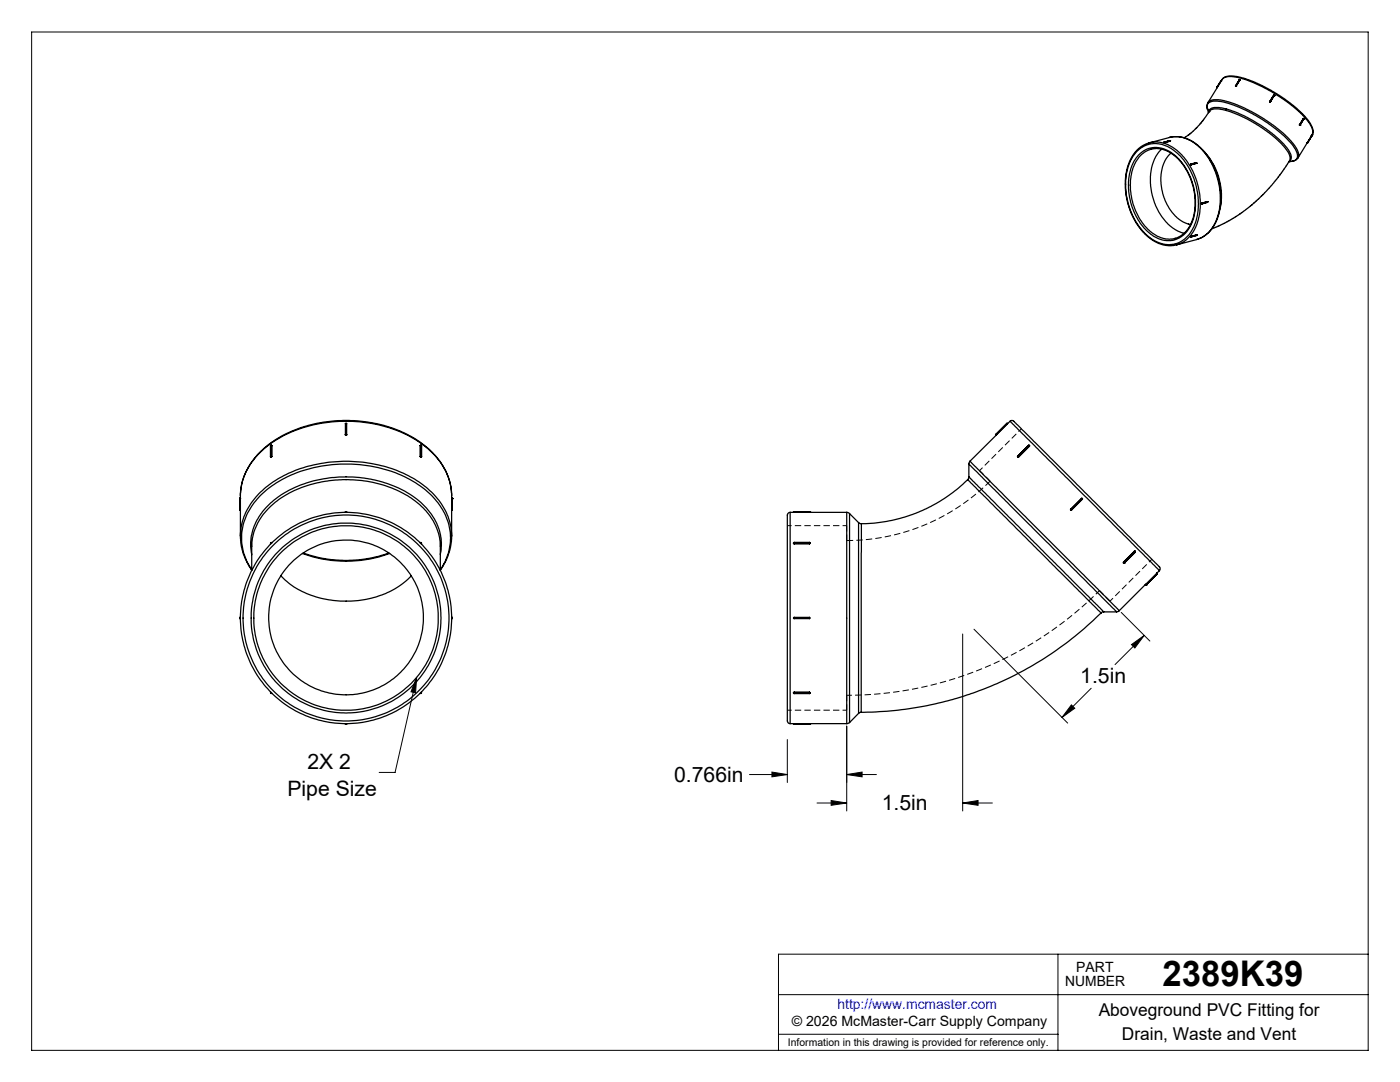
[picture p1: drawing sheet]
<svg xmlns="http://www.w3.org/2000/svg" width="279mm" height="216mm" viewBox="0 0 279 216" stroke-linecap="round" stroke-linejoin="round" font-family="sans-serif">
<g fill="none" stroke="#000" stroke-width=".2">
<path d="M6.3 6.4h266.7v203.2h-266.7zM83.1 135.1l-.2 3.2-.9-.3zM83.1 135.1l-4.3 19h-3.1M192.1 126.5v35.3M194.4 125.6l18.7 18.7M217.8 137.3l-5.9 5.9M223.8 122.2l5.7 5.7M225.8 128.6l2.6-1.8-1.9 2.5zM228.4 126.8l-5.9 5.8M149.6 154.6h7.5M154.1 154.1l3 .5-3 .4zM157.1 147.6v8.5"/>
<path d="M165.9 159.7l3.1 .5-3.1 .5zM169 154.6l3-.5v.9zM169 144.9v16.9M169 154.6h5.9M213.8 140.7l.7 .6-2.6 1.9zM163.1 160.2h5.9M192.1 160.2l3.1-.5v1zM192.1 160.2h5.9M155.4 198.5h117.6M211.1 190.4v19.2M273 190.4h-117.6v19.2M155.4 206.4h55.7"/>
</g>
<g fill="none" stroke="#000" stroke-width=".25">
<path d="M242.9 17.4v.1M242.9 17.4h.1M242.9 17.5h.1M243.6 16.2h.1M243.6 16.2l-.7 1.2M243.7 16.2l-.8 1.2M243.7 16.2h.1M243.9 15.9l.4-.4 1-.3 2.2 .2 3 1 4.3 2.3 3.3 2.4 2.4 2.1 1 1.4 .4 .8 .1 1.1-.1 .4M243.9 15.9a2.5 2.5 0 0 1 2.6-.5l1.7 .4 1.7 .6 1.9 .9 2.9 1.5 4 3 1.6 1.6 .9 1a2.64 2.64 0 0 1 .7 2.5M243.9 15.9l-2.8 4.6M246.6 17.1v.1M246.6 17.2h.1"/>
<path d="M246.6 17.1h.1M246.6 17.1l.1 .1M246.7 17.2h-.1M247.3 15.9l-.7 1.2M247.4 15.9h.1M247.4 15.9h-.1M247.4 15.9l-.8 1.2M247.5 15.9l-.8 1.3M254.2 19h.1M254.2 19l-.8 1.2M254.2 19l-.7 1.3M254.3 19.1h.1"/>
<path d="M254.3 19h.1M254.3 19v.1M254.3 19.1l-.8 1.2M254.3 19l-.8 1.3M226.8 30l.9-.7 .9-.5a6.1 6.1 0 0 1 6.9 1.8 14.1 14.1 0 0 1 3.2 14.7 5.5 5.5 0 0 1-5.7 3.7l-1.8-.4-1.6-.9-1-.9-1.9-2.3-1.4-3.2-.7-3.3v-2.1l.1-1.3 .7-2.3 .7-1.3zM227 30.1a5.5 5.5 0 0 1 7.7 .2 13.6 13.6 0 0 1 3.5 15.1 5.4 5.4 0 0 1-8.9 1.9 13.8 13.8 0 0 1-3.7-15.2l.5-.9zM227.3 30.9a5 5 0 0 1 7 0l.2 .1a12.6 12.6 0 0 1 3.1 14 4.9 4.9 0 0 1-7.8 1.8l-.1-.1a12.6 12.6 0 0 1-3.4-14.5zM227.8 30.9a5 5 0 0 1 7 .5l1.4 1.6 1.3 2.3 .7 2.2 .3 2.3-.1 2.4-.7 2.4-1 1.5-.7 .7-1.1 .6a5.8 5.8 0 0 1-6.2-2.1 12.4 12.4 0 0 1-2.3-12.6zM231.8 29.8a9.3 9.3 0 0 0-2 8.4l.1 .5a10.5 10.5 0 0 0 5.8 7.7l.6 .1M232.3 28.4l.1 .1M232.3 28.4h.1M232.4 28.4h.1"/>
<path d="M232.4 28.4v.1M233.4 27.4l.8-.1h1.5l1.2 .4 1 .5 2.1 1.6 1.5 2.2a13.1 13.1 0 0 1 .8 13.1l-.8 1-1 .9-1.6 .8M233.4 27.4a7.1 7.1 0 0 1 7.1 3.2 14 14 0 0 1 1.9 14 5.8 5.8 0 0 1-3.5 3.2M233.4 27.4l-4 1.1M233.4 28.1h.1M233.4 28.1l-1.1 .3M233.5 28.1v.1M233.5 28.2h.1M233.5 28.2l-1.1 .3M233.5 28.2l-1.1 .2M233.7 30.6a8 8 0 0 0-1.7 7.9 8.2 8.2 0 0 0 5.6 6.3M237.6 32.8l.1 .1"/>
<path d="M237.6 32.7l.1 .1M237.6 32.7v.1M237.7 32.8h.1M237.7 32.9h.1M237.7 32.8v.1M238.7 32.5l.1 .1M238.7 32.5h.1M238.7 32.5l-1.1 .2M238.8 32.6h.1M238.8 32.5h.1M238.8 32.5v.1M238.8 32.6l-1.1 .3"/>
<path d="M238.8 32.5l-1.1 .3M240.4 30.3l1.1 1.5 .8 1.1 1 2.8 .5 2.9-.1 1.5-.2 1.6M241 21.8h.1M241 21.8a1.24 1.24 0 0 1 .2-1.3 1.24 1.24 0 0 1 1.3-.3l1.8 .2 2 .6 4.2 2 4 2.7 1.7 1.4 1.5 1.5a3.3 3.3 0 0 1 1.1 3l-.3 .4-.6 .2M241 21.8l.2 .7M241.1 20.5l-.2 .5 .1 .8M241.1 20.5a2.4 2.4 0 0 1 2.4-.6l1.7 .4 2.4 .9 2.1 1 2.6 1.5 3.8 2.9 1.5 1.5 .9 1.2a2.12 2.12 0 0 1 .5 2.2M241.2 22.4v-.1a1.41 1.41 0 0 1 1.8-.9l2.2 .5 3 1.2 3.5 1.9 2.1 1.6 2.4 2.1 1 1.3 .5 1.2-.1 .6-.4 .4M241.3 22.3a2.55 2.55 0 0 1 2.7-.4l2.2 .6 2.7 1.2 2.2 1.3 2.1 1.5 1.9 1.5 1.4 1.6 .7 1.1 .3 1.1-.9 1.5-2.4 3.1-3.7 3.9-1.8 1.5-2.3 1.6-2.1 1.2-2.4 1M241.3 22.3l-1 1.5-1.4 1.6-1.3 1.2-1.2 .9M241.3 22.3h.1M241.7 32.2l.9 1.8 .6 1.6 .4 2 .1 1.9"/>
<path d="M253.4 20.2h.1M253.4 20.2l.1 .1M253.5 20.3h.1M257.9 32.2h.1M257.9 32.2l-.7 .1M259 31.5l-.5 .5-.6 .2M259.3 24.9l.1 .1M259.3 24.9h.1M259.4 24.9h.1M259.4 24.9v.1M259.4 25h.1M260.1 23.7l-.8 1.2"/>
<path d="M260.1 23.6v.1M260.1 23.7h.1M260.1 23.7l-.7 1.2M260.2 23.6v.1M260.2 23.7h.1M260.2 23.6l-.1 .1M260.2 23.7l-.8 1.2M260.2 23.7l-.8 1.3M260.9 28.5l-1.9 3M260.9 28.5h.1M260.9 28.4v.1M260.9 28.4h.1"/>
<path d="M260.9 28.4l.1 .1M261 28.5h.1M261.7 27.1v.1M261.7 27.2l-.8 1.2M261.7 27.2h.1M261.7 27.2l-.7 1.3M261.8 27.2h.1M261.9 26.9h.1M261.9 26.9l-.2 .2M237.6 47.3h.1M237.6 47.2v.1M237.7 47.2h-.1"/>
<path d="M237.7 47.2h.1M237.7 47.3h.1M237.7 47.2l-.1 .1M238.7 47h.1M238.8 46.9h.1M238.8 46.9v.1M238.8 47h.1M238.8 47l-1.1 .3M238.8 46.9l-1.1 .3M238.8 46.9l-.1 .1M238.9 47.8l-4.1 1.1M239.8 40.5v.2"/>
<path d="M239.8 40.5h.1M239.9 40.7h.1M239.9 40.5v.1M239.9 40.5v.2M239.9 40.6h.1M239.9 40.6v.1M240.9 40.3h.1M240.9 40.3l-1.1 .2M240.9 40.3v.1M240.9 40.4h.1M240.9 40.4l-1 .3M240.9 40.4l-1 .2"/>
<path d="M240.9 40.3l-1 .3M47.8 99.5h.1M47.8 99.5v2.2M47.9 99.4l-.1 .1M47.9 99.4h.1M47.9 99.4v2.2M48 98.8v-.6a14.2 14.2 0 0 1 7.7-10.9l1.5-.8 2.9-1.2 4.4-1.1 2.4-.2 2.8-.1 4.6 .4 4 1.1 2.4 1 2 1.1 3 2.2 1.2 1.2 1.2 1.6a11.6 11.6 0 0 1 2 6.3M48 98.8a13.3 13.3 0 0 1 6.5-10.6 27.8 27.8 0 0 1 29.5 .2 13.3 13.3 0 0 1 6.1 10.4M48 98.8v2.8M54 91.1v.1M54 89v2.1M54 91.1h.1"/>
<path d="M54 88.9v.1M54 88.9v2.2M54.1 91.1h-.1M54.1 91.1h.1M54.1 88.9h-.1M54.1 88.9h.1M54.1 88.9v2.2M54.2 88.9l-.2 .1M54.2 88.9h.1M54.2 91.1l-.2 .1M54.2 91.1h.1M54.2 88.9v2.2"/>
<path d="M54.3 91.1l-.1 .2-.2-.1M54.3 88.9v2.2M68.9 84.6l.1-.1 .2 .1M68.9 84.6v2.2l.2 .1 .1-.1v-2.2M69 86.7h.1M69 86.7l-.1 .1h.2v-.1M69 84.5h.1M69 84.5l-.1 .1M69 84.5v2.2M69.1 84.5l.1 .1M69.1 84.5v2.2M83.9 91.1l.2 .1"/>
<path d="M83.9 88.9v2.2M83.9 88.9l.2 .1M83.9 88.9h.1M83.9 91.1h.1M84 91.1h.1M84 88.9h.1M84 88.9v2.2M84.1 91.1h.1M84.1 89h.1M84.1 88.9v2.2M84.1 91.1v.1M90.1 99.4h.1"/>
<path d="M90.1 98.8v2.8M90.2 99.4l.1 .1M90.2 99.4h.1M90.2 99.4v2.2M90.3 99.5h.1M90.3 99.5v2.2M193.1 95.7a30.7 30.7 0 0 1-21.2 8.8M193.1 95.7l26.6 26.6M193.4 95.1l-.3 .6M193.4 92.6l29.4 29.5M193.4 95.1l26.9 27M193.4 92.6v2.5"/>
<path d="M193.6 92l-.2 .6M193.6 92l29.8 29.8M198.7 86.7v.1M198.7 86.7h.1M198.7 86.8l.1 .1M198.8 86.9l-5.2 5.1M198.8 86.7l-.1 .1M198.8 86.7l.1 .1M198.9 86.8l-.1 .1M200.9 84.5v.1M200.9 84.5h.1M200.9 84.5l-2.2 2.2"/>
<path d="M200.9 84.6h.1M200.9 84.6l-2.1 2.1M201 84.6l-2.1 2.2M201 84.5l-.1 .1M201 84.5h.1M201.1 84.5l-.1 .1M201.6 84.1a.67 .67 0 0 1 1 .3l28.9 28.8v.4l-.1 .3M201.6 84.1l29.8 29.8M201.6 84.1l-.5 .4M203.1 91v.2M203.1 91.2h.1M203.1 91v.1"/>
<path d="M203.1 91.2h.2M203.1 91.1h.1M203.2 91.1v.1M203.2 91.2h-.1M203.2 91.2h.1M205.2 88.9h.2M205.2 88.9h.1M205.2 88.9l-2.1 2.1M205.2 88.9l-2.1 2.2M205.3 88.9l.1 .1M205.3 88.9l-2.1 2.2M205.4 89l-2.2 2.2"/>
<path d="M205.4 89v.1M205.4 88.9v.2M205.4 88.9v.1M205.4 89.1l-2.1 2.1M215.8 99.4l.2 .1v.1M215.8 99.4l.1 .1M215.8 99.4l-2.1 2.2M215.9 99.5v.1M215.9 99.5l-2.2 2.1M215.9 99.6h.1M215.9 99.6l-2.1 2.1M216 99.6l-2.1 2.2"/>
<path d="M47.9 101.6v.2M47.9 101.8h.1M47.9 101.6h.1M48 107a12.8 12.8 0 0 1 5.8-10.3 27.4 27.4 0 0 1 22.3-3.8 19.2 19.2 0 0 1 12.6 8.7 11.4 11.4 0 0 1-.8 12.2v-1.7a15.1 15.1 0 0 0-.9-7.1 16.4 16.4 0 0 0-10.4-8.2 25 25 0 0 0-20.9 2.8 12 12 0 0 0-5.5 11.6v2.6l-.8-1.4a11.4 11.4 0 0 1-1.4-5.3M48 101.6v5.4M50.2 113.7a11.1 11.1 0 0 1 1.4-14.4 24 24 0 0 1 18-6.7 23.6 23.6 0 0 1 16.9 6.7 11.1 11.1 0 0 1 1.4 14.4M54 108.4v.1M54.2 108.3l-.2 .1M54.2 108.3h.1M56.1 114.9a17.8 17.8 0 0 0 13.4 5 17.4 17.4 0 0 0 12.6-5M60.4 110.5a25.7 25.7 0 0 0 17.4 0M60.5 110.3l3.8 1.1 4.3 .4 4.3-.3 2.7-.5 2-.7"/>
<path d="M68.9 102.2h.3M68.9 102.2h.1M69.2 102.2h.1M83.9 108.3l.2 .1M83.9 108.3h.1M84.1 108.4v.1M87.9 110.7a11.2 11.2 0 0 0-4.7-11.1 24.9 24.9 0 0 0-23-2.9 15.5 15.5 0 0 0-9.4 8.2 10.3 10.3 0 0 0-.6 5.8M90.1 101.6v5.4M90.1 101.8h.1M90.1 101.6h.1M90.2 101.6v.2M157.7 102.2l-.3 .1-.3 .5v41.1a.54 .54 0 0 0 .6 .5"/>
<path d="M157.7 102.2v42.2M157.7 102.2h.7M158.4 108.4l.1 .1M158.4 102.2h.1M158.4 108.4h.1M158.4 102.1v.1M158.4 102.1l.1 .1M158.4 102.1h3.2M158.5 108.2l-.1 .2M158.5 108.3v.1M158.5 108.3h.1M158.5 108.2v.1"/>
<path d="M158.5 102.2h3M158.5 108.2h3M158.5 108.5h3M158.5 108.4h3M158.5 108.3h3M158.5 102.2h.1M158.5 108.4v.1M161.5 108.2l.2 .2M161.5 102.2h7.5M161.5 108.3v.1M161.5 108.3h.1M161.5 102.1h.1"/>
<path d="M161.5 102.1v.1M161.5 108.2v.1M161.5 102.2h.1M161.5 108.4v.1M161.6 102.1l.1 .1M161.6 102.1h.1M161.6 108.4l-.1 .1M161.6 108.4h-.1M169 102.2l.5 .3M169 102.2v42.2M169.5 102.5v41.7M169.5 102.5l1.8 1.8"/>
<path d="M171.3 104.3l.6 .2M171.3 104.3v38M171.9 104.5v37.6M213.7 101.6l-.1 .2h.3M213.7 101.6h.1M213.7 101.6l.1 .1M213.8 101.7l.1 .1M224.2 112.1v.3M224.2 112.1l.1 .1M224.3 112.2v.1M224.3 112.2l-.1 .2M224.3 112.3h.1"/>
<path d="M224.4 112.3l-.2 .1M224.4 112.3h.1M226.4 110h.1M226.4 110l-2.2 2.1M226.4 110l.1 .1M226.4 110h.2M226.4 110l-2.1 2.2M226.5 110.1l.1 .1M226.5 110.1l-2.2 2.2M226.6 110.2h.1M226.6 110h.1M226.6 110.2l-2.2 2.1"/>
<path d="M226.6 110v.2M228.6 116.7l-5.2 5.1M228.6 116.7h.1M228.7 116.6l-.1 .1M228.7 116.6h.1M228.7 116.6v.1M228.7 116.7h.1M230.8 114.4l-2.1 2.2M230.8 114.4l.1 .1M230.9 114.5h.1M230.9 114.5l-2.2 2.1M230.9 114.3l-.1 .1"/>
<path d="M230.9 114.3l.1 .1M231 114.4v.1M231 114.4l-.1 .1M231 114.5l-2.3 2.2M231.4 113.9l-.5 .4M47.9 123.2v.2M47.9 123.4h.1M47.9 123.2h.1M54 138.2v.1l.2 .1M54 138.2l.2 .2M54 138.1v.1M54.3 138.3l-.1 .1"/>
<path d="M83.9 138.3v.1M84.1 138.1v.1M84.1 138.2l-.2 .2M84.1 138.2v.1l-.2 .1M90.1 123.4h.1M90.1 123.2h.1M90.2 123.2v.2M158.4 138.3l.1 .1M158.5 123.3v.1M158.5 123.4h.1M158.5 123.2l-.1 .1 .1 .1M158.5 123.2v.1"/>
<path d="M158.5 138.1l-.1 .2M158.5 138.2v.1M158.5 138.3v.1M158.5 138.4h.1M158.5 138.2l-.1 .1M158.5 123.4h3M158.5 123.2h3M158.5 138.4h3M158.5 123.3h3M158.5 138.1h3M158.5 138.3h3M158.5 138.2h3"/>
<path d="M158.5 138.1v.1M161.5 123.3v.1M161.5 123.2v.1M161.5 123.2l.2 .1-.2 .1M161.5 123.4h.1M161.5 138.1l.1 .1M161.5 138.3v.1M161.5 138.2v.1M161.5 138.2l.1 .1M161.5 138.4h.1M161.5 138.1v.1M161.7 138.2l-.2 .2"/>
<path d="M219.7 122.3a68.8 68.8 0 0 1-47.8 19.8M220.3 122.1l-.6 .2M220.3 122.1h2.5M223.4 121.8l-.6 .3M68.9 144.5h.3M68.9 144.4v.1M69.2 144.4v.1M157.7 144.4h.7M158.4 144.5h3.2M158.4 144.4h.1M158.4 144.5h.1M158.4 144.4v.1"/>
<path d="M158.5 144.5h.1M158.5 144.4h3M158.5 144.4v.1M158.5 144.5h3M161.5 144.4h.1M161.5 144.5h.1M161.5 144.4v.1M161.6 144.5h.1M169 144.4h-7.3l-.1 .1M169.5 144.2l-.5 .2M171.3 142.3l-1.8 1.9M171.9 142.1l-.6 .2"/>
<circle cx="69.1" cy="123.3" r="21.1"/>
<circle cx="69.1" cy="123.2" r="15.4"/>
<circle cx="69.1" cy="123.3" r="20.6"/>
<circle cx="69.1" cy="123.3" r="18.4"/>
<circle cx="69.1" cy="123.3" r="18.9"/>
</g>
<path d="M169 107.9a40.5 40.5 0 0 0 28.6-11.9" fill="none" stroke="#000" stroke-width=".2" stroke-dasharray="1.3 .6" stroke-linecap="butt"/>
<path d="M169 138.7a71.4 71.4 0 0 0 50.4-20.9" fill="none" stroke="#000" stroke-width=".2" stroke-dasharray="1.3 .6" stroke-dashoffset=".2" stroke-linecap="butt"/>
<path d="M195.5 93.9l8.4-8.4M157.2 104.9h11.8M229.9 111.6l-8.4 8.3M169 141.7h-11.8" fill="none" stroke="#000" stroke-width=".2" stroke-dasharray="1.3 .6" stroke-dashoffset=".4" stroke-linecap="butt"/>
<path d="M195.5 93.9l2.1 2.1M169 104.9v3M221.5 119.9l-2.1-2.1M169 141.7v-3" fill="none" stroke="#000" stroke-width=".2" stroke-dasharray="1.3 .6" stroke-dashoffset=".1" stroke-linecap="butt"/>
<g fill="#000">
<path d="M83.1 135.1l-.2 3.2-.9-.3zM154.1 154.1l3 .5-3 .4zM169 154.6l3-.5v.9z"/>
<path d="M192.1 160.2l3.1-.5v1zM165.9 159.7l3.1 .5-3.1 .5zM213.8 140.7l.7 .6-2.6 1.9zM225.8 128.6l2.6-1.8-1.9 2.5z"/>
</g>
<text font-size="7.1" x="232" y="196.8">2389K39</text>
<g font-size="4.2">
<text x="215.6" y="136.4">1.5in</text>
<text x="61.4" y="153.5">2X 2</text>
<text x="134.5" y="155.9">0.766in</text>
<text x="57.4" y="158.8">Pipe Size</text>
<text x="176" y="161.6">1.5in</text>
</g>
<g font-size="3.5">
<text x="219.3" y="202.8">Aboveground PVC Fitting for</text>
<text x="223.9" y="207.5">Drain, Waste and Vent</text>
</g>
<g font-size="2.8">
<text x="212.6" y="196.8">NUMBER</text>
<text x="214.8" y="194">PART</text>
<text x="158" y="204.8">© 2026 McMaster-Carr Supply Company</text>
</g>
<text font-size="2.8" fill="#00f" x="167.1" y="201.4">http://www.mcmaster.com</text>
<text font-size="2.1" x="157.3" y="208.6">Information in this drawing is provided for reference only.</text>
</svg>
